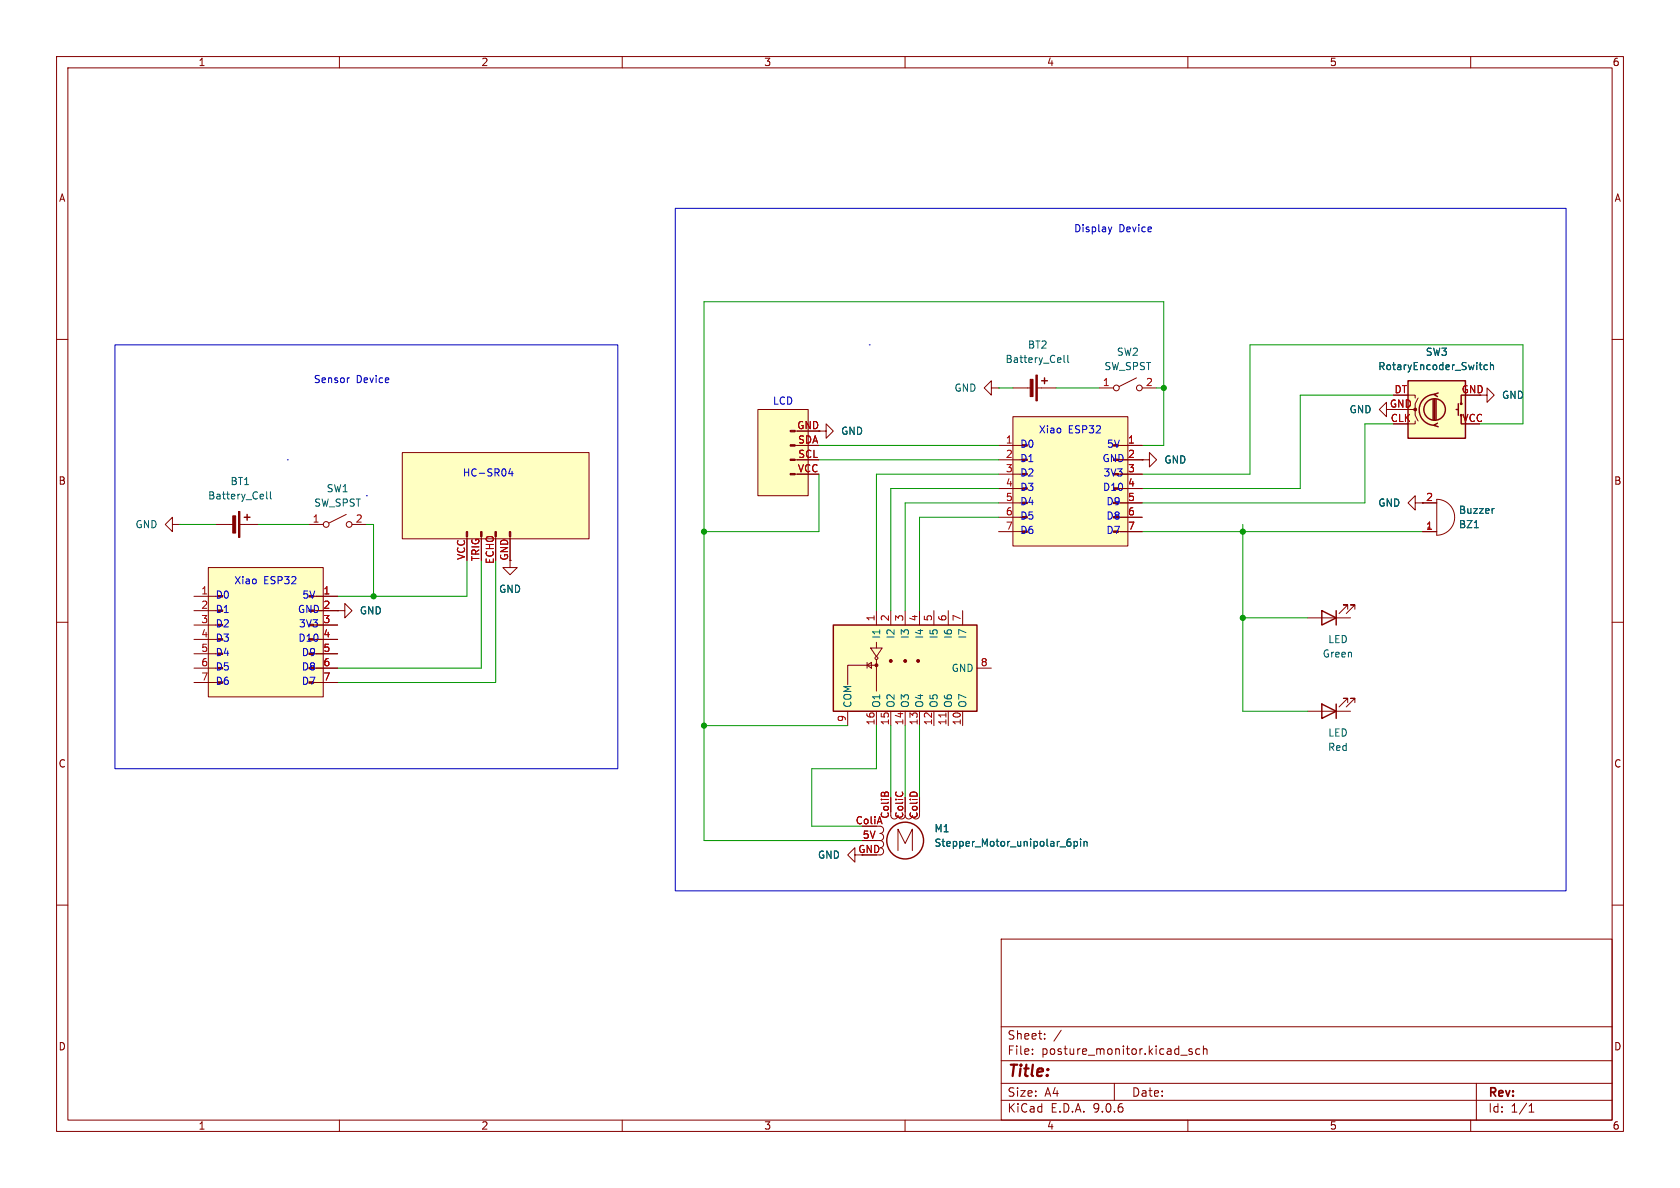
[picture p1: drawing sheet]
<svg xmlns="http://www.w3.org/2000/svg" width="297mm" height="210mm" viewBox="0 0 297 210" stroke-linecap="round" stroke-linejoin="round" font-family="sans-serif">
<g fill="none" stroke="#840000" stroke-width=".18">
<path d="M10 10h277v190h-277zM12 12h273v186h-273zM60 10v2M110 10v2M160 10v2M210 10v2M260 10v2M10 60h2M285 60h2M10 110h2M285 110h2M10 160h2"/>
<path d="M177 166h108v32h-108zM285 160h2M60 198v2M110 198v2M160 198v2M177 194.5h108M177 191.5h108M177 187.5h108M177 181.5h108M182.5 186.3v.1M182.5 185.5v.1M184.7 183.6v.1"/>
<path d="M184.7 182.8v.1M187.6 182.1l-1.3 2M197 191.5v3M208.7 186.5h1.2M210 198v2M210.7 185.5l-.3-.1-.2 .2v.2l.5 .2v.3h-.5M212.1 185.5l-.4-.1-.3 .3v.4l.1 .2h.6M212.7 185.5l.3-.1 .3 .1 .1 .9M212.7 184.9v1.5M260 198v2M261 191.5v6.5M270.3 196.6h.9"/>
<path d="M270.3 195.5l.4-.4v1.5"/>
</g>
<g fill="#ffffc2">
<path d="M71.1 80h33v15.3h-33z"/>
<path d="M134 72.4h8.9v15.2h-8.9z"/>
<path d="M179.1 73.7h20.3v22.8h-20.3z"/>
<path d="M36.8 100.3h20.3v22.9h-20.3z"/>
<path d="M147.3 110.5h25.4v15.2h-25.4z"/>
</g>
<path d="M147.3 110.5h25.4v15.2h-25.4z" fill="none" stroke="#840000" stroke-width=".25"/>
<g fill="none" stroke="#840000" stroke-width=".18">
<path d="M175.3 68.6v-1.3l-1.3 1.3 1.3 1.3v-1.3h1.2M176.5 68.6h.1M194.3 68.6h2.5M200.9 66.8l-3 1.5M201.9 68.6h2.6M153.3 117.6l.8-.5v1zM153.3 117.1v1M153.9 114.6h2.1l-1.1 1.5zM154.9 117.6h-5v3.4M154.9 108v2.5M154.9 113.5v1.1M154.9 116.6v5.6"/>
<path d="M157.5 108v2.5M160 108v2.5M162.6 108v2.5M165.1 108v2.5M167.6 108v2.5M170.2 108v2.5M172.7 118.1h2.6M149.9 125.7v2.6M154.9 125.7v2.6M157.5 125.7v2.6M160 125.7v2.6M162.6 125.7v2.6"/>
<path d="M165.1 125.7v2.6M167.6 125.7v2.6M170.2 125.7v2.6"/>
<circle cx="197.4" cy="68.6" r=".51"/>
<circle cx="201.4" cy="68.6" r=".51"/>
<circle cx="154.9" cy="116.3" r=".25"/>
</g>
<g fill="#840000" stroke="#840000" stroke-width=".18">
<circle cx="157.5" cy="116.8" r=".25"/>
<circle cx="160" cy="116.8" r=".25"/>
<circle cx="162.3" cy="116.8" r=".25"/>
<circle cx="154.9" cy="117.6" r=".25"/>
</g>
<path d="M167.2 126v.8" fill="none" stroke="#a90000" stroke-width=".18"/>
<path d="M248.9 67.3h10.2v10.2h-10.2z" fill="#ffffc2"/>
<g fill="none" stroke="#840000" stroke-width=".25">
<path d="M184.1 67.3h1.1M184.7 66.8v1M248.9 67.3h10.2v10.2h-10.2zM253.4 70.6v3.6M253.6 69.7a2.73 2.73 0 0 0-2.7 2.7 2.73 2.73 0 0 0 2.7 2.8M253.6 70.6v3.6M253.9 70.6v3.6M254.1 74.8l-.6 .4 .8 .2M254.3 69.5l-.8 .2 .6 .4M257.4 72.4h.4M257.8 71.4v2M259.1 69.9h-.8v1.5"/>
<path d="M43.2 91.4h1M43.7 90.9v1M233.7 108l2.5 1.2-2.5 1.3zM236.2 108v2.5M233.7 124.5l2.5 1.2-2.5 1.3zM236.2 124.5v2.5"/>
<circle cx="253.6" cy="72.4" r="1.9"/>
<circle cx="258.3" cy="71.4" r=".13"/>
<circle cx="160" cy="148.6" r="3.3"/>
</g>
<g fill="none" stroke="#840000" stroke-width=".18">
<path d="M134 72.4h8.9v15.2h-8.9zM141 76.2h5v-1.3l1.3 1.3-1.3 1.3v-1.3M141 78.7h3.8M176.5 78.7h3.8M179.1 73.7h20.3v22.8h-20.3zM179.1 68.6h3.3M183.4 68.6h3.3M198.1 78.7h3.8M245.1 72.4v-1.3l-1.3 1.3 1.3 1.3v-1.3h1.3M248.9 69.9h1.3v.5M248.9 72.4h1.3v1l.5 1M250.2 74.4v.5h-1.3"/>
<path d="M250.7 70.4l-.5 1v1h-.5M261.6 69.9h1.3v-1.3l1.3 1.3-1.3 1.2v-1.2M30.5 92.7v-1.3l-1.3 1.3 1.3 1.3v-1.3h1.2M31.7 92.7h.1M38.1 92.7h3.3M42.4 92.7h3.3M54.6 92.7h2.5M61.2 90.9l-3 1.6M62.2 92.7h2.6M71.1 80h33v15.3h-33zM82.5 95.3v3.8M85.1 95.3v3.8"/>
<path d="M87.6 95.3v3.8M90.2 95.3v5h1.2l-1.2 1.3-1.3-1.3h1.3M141 81.3h3.8M141 83.8h3.8M176.5 81.3h3.8M176.5 83.8h3.8M176.5 86.4h3.8M176.5 88.9h3.8M176.5 91.4h3.8M176.5 94h3.8M198.1 81.3h3.8M198.1 83.8h3.8"/>
<path d="M198.1 86.4h3.8M198.1 88.9h3.8M198.1 91.4h3.8M198.1 94h3.8M201.9 81.3h1.3v1.3l1.3-1.3-1.3-1.3v1.3M201.9 81.3h.1M250.2 88.9v-1.3l-1.3 1.3 1.3 1.3v-1.3h3.8M251.5 94h2.5M254 88.3a3.2 3.2 0 0 1 3.2 3.1 3.2 3.2 0 0 1-3.2 3.2zM34.3 105.4h3.8M34.3 108h3.8M34.3 110.5h3.8"/>
<path d="M34.3 113h3.8M34.3 115.6h3.8M34.3 118.1h3.8M36.8 100.3h20.3v22.9h-20.3zM55.9 105.4h3.8M55.9 108h3.8M55.9 110.5h3.8M55.9 113h3.8M55.9 115.6h3.8M55.9 118.1h3.8M59.7 108h1.3v1.2l1.2-1.2-1.2-1.3v1.3M59.7 108h.1"/>
<path d="M231.1 109.2h7.7M238.3 107.7v-.8h-.8h.8l-1.6 1.6M239.5 107.7v-.8h-.7h.7l-1.5 1.6M34.3 120.7h3.8M55.9 120.7h3.8M231.1 125.7h7.7M238.3 124.2v-.8h-.8h.8l-1.6 1.6M239.5 124.2v-.8h-.7h.7l-1.5 1.6M151.1 151.1v-1.2l-1.2 1.2 1.2 1.3v-1.3h1.3M154.9 148.6h.7M155.6 146.1a.64 .64 0 0 1 .6 .6 .64 .64 0 0 1-.6 .6M155.6 147.3a.64 .64 0 0 1 .6 .7 .64 .64 0 0 1-.6 .6"/>
<path d="M155.6 148.6a.64 .64 0 0 1 .6 .6 .64 .64 0 0 1-.6 .7 .63 .63 0 0 1 .6 .6 .63 .63 0 0 1-.6 .6M157.5 144.1a.64 .64 0 0 0 .6 .7 .64 .64 0 0 0 .6-.7M158.7 150.4v-3.8l1.3 2.5 1.3-2.5v3.8M160 144.1a.64 .64 0 0 0 .7 .7 .64 .64 0 0 0 .6-.7"/>
<circle cx="57.7" cy="92.7" r=".51"/>
<circle cx="61.7" cy="92.7" r=".51"/>
</g>
<g fill="#840000" stroke="#840000" stroke-width=".18">
<path d="M183.1 66.3h.3v4.6h-.3z"/>
<path d="M182.1 67.1h.5v3h-.5z"/>
<path d="M42.2 90.4h.2v4.6h-.2z"/>
<path d="M41.1 91.2h.6v3h-.6z"/>
<path d="M139.7 76.1h.9v.2h-.9z"/>
<path d="M139.7 78.6h.9v.3h-.9z"/>
<path d="M139.7 81.2h.9v.2h-.9z"/>
<path d="M139.7 83.7h.9v.2h-.9z"/>
<path d="M82.4 94h.3v.8h-.3z"/>
<path d="M85 94h.2v.8h-.2z"/>
<path d="M87.5 94h.3v.8h-.3z"/>
<path d="M90 94h.3v.8h-.3z"/>
<circle cx="250.2" cy="72.4" r=".25"/>
</g>
<g fill="none" stroke="#006464" stroke-width=".18">
<path d="M188.1 62.8v1.1l.2 .2M188.8 62.8v1.1l.2 .2M263 64.6l-.4-.1-.3 .2 .2 .6h.5M263.5 64.6l.2-.1 .3 .1v.7M263.5 64.1v1.2M47.1 86.9v1.1l.2 .2M47.8 86.9v1.1l.2 .2M260.6 93.3h.8M264.2 89.9l-.3 .1M188.9 148.8h.2l.2 .2v.5l-.4 .1M189.2 148.3l-.3 .1M189.9 148.8l.3-.1 .3 .3-.1 .5h-.5"/>
<path d="M189.9 148.7v1.3M191 148.3v.1M191 148.7v.9M191.6 148.9l.2-.2 .3 .1 .1 .8M191.6 148.7v.9"/>
</g>
<path d="M156.5 140.1h.4" fill="none" stroke="#a90000" stroke-width=".18"/>
<g fill="none" stroke="#009600" stroke-width=".18">
<path d="M144.8 78.7h31.7M176.5 68.6h2.6M186.7 68.6h7.6M201.9 78.7h3.8v-25.4h-81.2v95.3h27.9M204.5 68.6h1.2M246.4 69.9h-16.5v16.5h-28M246.4 74.9h-5.1v14h-39.4M261.6 74.9h7.6v-13.9h-48.2v22.8h-19.1M31.7 92.7h6.4M45.7 92.7h8.9M64.8 92.7h1.2v12.7M82.5 99.1v6.3h-22.8"/>
<path d="M85.1 99.1v19h-25.4M87.6 99.1v21.6h-27.9M144.8 81.3h31.7M144.8 83.8v10.2h-20.3M176.5 91.4h-13.9v16.6M176.5 83.8h-21.6v24.2M176.5 88.9h-16.5v19.1M176.5 86.4h-19v21.6M201.9 94h49.6M219.7 92.7v33h11.4M219.7 109.2h11.4M124.5 128.3h25.4"/>
<path d="M154.9 128.3v7.6h-11.4v10.2h8.9M157.5 128.3v12.7M160 128.3v12.7M162.6 128.3v12.7"/>
</g>
<path d="M119.4 36.8h157.5v120.7h-157.5zM195.9 40.1l.3 .9M196.2 41l-.1 .3M196.5 40.1l-.3 .9M20.3 61h88.9v74.9h-88.9zM61.8 66.8l-.3 .1M153.7 61h.1M50.8 81.3h.1M64.8 87.6h.1M90.2 82.8l-.3 .9h.8M90.5 83.3v.8" fill="none" stroke="#0000c2" stroke-width=".18"/>
<g fill="#009600" stroke="#009600" stroke-width=".18">
<circle cx="124.5" cy="128.3" r=".46"/>
<circle cx="124.5" cy="94" r=".46"/>
<circle cx="66" cy="105.4" r=".46"/>
<circle cx="205.7" cy="68.6" r=".46"/>
<circle cx="219.7" cy="109.2" r=".46"/>
<circle cx="219.7" cy="94" r=".46"/>
</g>
<text font-size="2.8" fill="#840000" x="178" y="190.9">Title:</text>
<g font-size="2.1" fill="#840000">
<text x="178" y="184">Sheet:</text>
<text x="178" y="186.7">File:</text>
<text x="184.1" y="186.7">posture_monitor.kicad_sch</text>
<text x="178" y="196.9">KiCad</text>
<text x="178" y="194.1">Size:</text>
<text x="184.7" y="194.1">A4</text>
<text x="185.7" y="196.9">E.D.A.</text>
<text x="193.3" y="196.9">9.0.6</text>
<text x="200" y="194.1">Date:</text>
<text x="263" y="194.3">Rev:</text>
<text x="263" y="196.9">Id:</text>
<text x="267.1" y="196.9">1/1</text>
</g>
<g font-size="1.8" fill="#840000">
<text x="35" y="11.9">1</text>
<text x="85" y="11.9">2</text>
<text x="135" y="11.9">3</text>
<text x="185" y="11.9">4</text>
<text x="235" y="11.9">5</text>
<text x="285" y="11.9">6</text>
<text x="10.3" y="35.9">A</text>
<text x="285.3" y="35.9">A</text>
<text x="140.8" y="75.9">GND</text>
<text x="245.6" y="72.1">GND</text>
<text x="10.3" y="85.9">B</text>
<text x="285.3" y="85.9">B</text>
<text x="10.3" y="135.9">C</text>
<text x="285.3" y="135.9">C</text>
<text x="10.3" y="185.9">D</text>
<text x="285.3" y="185.9">D</text>
<text x="35" y="199.9">1</text>
<text x="85" y="199.9">2</text>
<text x="135" y="199.9">3</text>
<text x="185" y="199.9">4</text>
<text x="235" y="199.9">5</text>
<text x="285" y="199.9">6</text>
</g>
<g font-size="1.8" fill="#0000c2">
<text x="189.8" y="41.3">Display</text>
<text x="197.8" y="41.3">Device</text>
<text x="55.4" y="67.9">Sensor</text>
<text x="63" y="67.9">Device</text>
<text x="136.5" y="71.7">LCD</text>
<text x="183.6" y="76.8">Xiao</text>
<text x="188.8" y="76.8">ESP32</text>
<text x="180.3" y="79.4">D0</text>
<text x="180.3" y="81.9">D1</text>
<text x="194.8" y="81.9">GND</text>
<text x="195.6" y="79.4">5V</text>
<text x="81.7" y="84.4">HC-SR04</text>
<text x="180.3" y="84.4">D2</text>
<text x="180.3" y="89.5">D4</text>
<text x="180.3" y="87">D3</text>
<text x="194.9" y="87">D10</text>
<text x="195" y="84.4">3V3</text>
<text x="195.5" y="89.5">D9</text>
<text x="180.3" y="94.6">D6</text>
<text x="180.3" y="92.1">D5</text>
<text x="195.5" y="94.6">D7</text>
<text x="195.5" y="92.1">D8</text>
<text x="38" y="106">D0</text>
<text x="41.3" y="103.5">Xiao</text>
<text x="46.6" y="103.5">ESP32</text>
<text x="53.4" y="106">5V</text>
<text x="38" y="113.6">D3</text>
<text x="38" y="108.6">D1</text>
<text x="38" y="111.1">D2</text>
<text x="52.6" y="108.6">GND</text>
<text x="52.7" y="113.6">D10</text>
<text x="52.8" y="111.1">3V3</text>
<text x="38" y="118.7">D5</text>
<text x="38" y="116.2">D4</text>
<text x="53.3" y="118.7">D8</text>
<text x="53.3" y="116.2">D9</text>
<text x="38" y="121.3">D6</text>
<text x="53.3" y="121.3">D7</text>
</g>
<g font-size="1.8" fill="#006464">
<text x="177.7" y="64.4">Battery_Cell</text>
<text x="181.6" y="61.8">BT2</text>
<text x="195.1" y="65.6">SW_SPST</text>
<text x="197.4" y="63.1">SW2</text>
<text x="243.6" y="65.6">RotaryEncoder_Switch</text>
<text x="252" y="63.1">SW3</text>
<text x="168.6" y="69.4">GND</text>
<text x="265.4" y="70.7">GND</text>
<text x="148.6" y="77.1">GND</text>
<text x="238.5" y="73.3">GND</text>
<text x="205.7" y="82.1">GND</text>
<text x="36.7" y="88.5">Battery_Cell</text>
<text x="40.7" y="86">BT1</text>
<text x="55.4" y="89.8">SW_SPST</text>
<text x="57.7" y="87.2">SW1</text>
<text x="243.6" y="89.8">GND</text>
<text x="23.9" y="93.6">GND</text>
<text x="257.8" y="93.6">BZ1</text>
<text x="257.8" y="91">Buzzer</text>
<text x="88.1" y="105">GND</text>
<text x="63.5" y="108.8">GND</text>
<text x="155.8" y="113" transform="rotate(-90 155.8 113)">I1</text>
<text x="158.3" y="113" transform="rotate(-90 158.3 113)">I2</text>
<text x="160.9" y="113" transform="rotate(-90 160.9 113)">I3</text>
<text x="163.4" y="113" transform="rotate(-90 163.4 113)">I4</text>
<text x="166" y="113" transform="rotate(-90 166 113)">I5</text>
<text x="168.5" y="113" transform="rotate(-90 168.5 113)">I6</text>
<text x="171" y="113" transform="rotate(-90 171 113)">I7</text>
<text x="234.7" y="113.9">LED</text>
<text x="168.1" y="119">GND</text>
<text x="233.7" y="116.4">Green</text>
<text x="150.7" y="125.2" transform="rotate(-90 150.7 125.2)">COM</text>
<text x="155.8" y="125.2" transform="rotate(-90 155.8 125.2)">O1</text>
<text x="158.3" y="125.2" transform="rotate(-90 158.3 125.2)">O2</text>
<text x="160.9" y="125.2" transform="rotate(-90 160.9 125.2)">O3</text>
<text x="163.4" y="125.2" transform="rotate(-90 163.4 125.2)">O4</text>
<text x="166" y="125.2" transform="rotate(-90 166 125.2)">O5</text>
<text x="168.5" y="125.2" transform="rotate(-90 168.5 125.2)">O6</text>
<text x="171" y="125.2" transform="rotate(-90 171 125.2)">O7</text>
<text x="234.7" y="130.4">LED</text>
<text x="234.7" y="132.9">Red</text>
<text x="165.1" y="147.3">M1</text>
<text x="165.1" y="149.9">Stepper_Motor_unipolar_6pin</text>
<text x="144.5" y="152">GND</text>
</g>
<g font-size="1.8" fill="#a90000">
<text x="194.9" y="68.3">1</text>
<text x="202.5" y="68.3">2</text>
<text x="246.4" y="69.6">DT</text>
<text x="258.3" y="69.6">GND</text>
<text x="245.8" y="74.7">CLK</text>
<text x="258.4" y="74.7">VCC</text>
<text x="141" y="83.6">VCC</text>
<text x="141" y="78.5">SDA</text>
<text x="141" y="81">SCL</text>
<text x="177.7" y="78.5">1</text>
<text x="177.7" y="81">2</text>
<text x="177.7" y="83.6">3</text>
<text x="199.3" y="78.5">1</text>
<text x="199.3" y="81">2</text>
<text x="199.3" y="83.6">3</text>
<text x="177.7" y="86.1">4</text>
<text x="177.7" y="88.6">5</text>
<text x="199.3" y="86.1">4</text>
<text x="199.3" y="88.6">5</text>
<text x="252" y="88.6">2</text>
<text x="55.2" y="92.5">1</text>
<text x="62.8" y="92.5">2</text>
<text x="177.7" y="91.2">6</text>
<text x="177.7" y="93.7">7</text>
<text x="199.3" y="91.2">6</text>
<text x="199.3" y="93.7">7</text>
<text x="252" y="93.7">1</text>
<text x="82.3" y="99.1" transform="rotate(-90 82.3 99.1)">VCC</text>
<text x="84.8" y="99.3" transform="rotate(-90 84.8 99.3)">TRIG</text>
<text x="87.4" y="99.8" transform="rotate(-90 87.4 99.8)">ECHO</text>
<text x="89.9" y="99.2" transform="rotate(-90 89.9 99.2)">GND</text>
<text x="35.5" y="105.2">1</text>
<text x="35.5" y="107.7">2</text>
<text x="57.1" y="105.2">1</text>
<text x="57.1" y="107.7">2</text>
<text x="35.5" y="110.2">3</text>
<text x="35.5" y="112.8">4</text>
<text x="57.1" y="110.2">3</text>
<text x="57.1" y="112.8">4</text>
<text x="154.7" y="109.9" transform="rotate(-90 154.7 109.9)">1</text>
<text x="157.2" y="109.9" transform="rotate(-90 157.2 109.9)">2</text>
<text x="159.8" y="109.9" transform="rotate(-90 159.8 109.9)">3</text>
<text x="162.3" y="109.9" transform="rotate(-90 162.3 109.9)">4</text>
<text x="164.8" y="109.9" transform="rotate(-90 164.8 109.9)">5</text>
<text x="167.4" y="109.9" transform="rotate(-90 167.4 109.9)">6</text>
<text x="169.9" y="109.9" transform="rotate(-90 169.9 109.9)">7</text>
<text x="35.5" y="115.3">5</text>
<text x="35.5" y="117.9">6</text>
<text x="57.1" y="115.3">5</text>
<text x="57.1" y="117.9">6</text>
<text x="173.3" y="117.9">8</text>
<text x="35.5" y="120.4">7</text>
<text x="57.1" y="120.4">7</text>
<text x="149.6" y="127.7" transform="rotate(-90 149.6 127.7)">9</text>
<text x="154.7" y="128.3" transform="rotate(-90 154.7 128.3)">16</text>
<text x="157.2" y="128.3" transform="rotate(-90 157.2 128.3)">15</text>
<text x="159.8" y="128.3" transform="rotate(-90 159.8 128.3)">14</text>
<text x="162.3" y="128.3" transform="rotate(-90 162.3 128.3)">13</text>
<text x="164.8" y="128.3" transform="rotate(-90 164.8 128.3)">12</text>
<text x="167.4" y="128.3" transform="rotate(-90 167.4 128.3)">11</text>
<text x="169.9" y="128.3" transform="rotate(-90 169.9 128.3)">10</text>
<text x="151.2" y="145.8">ColiA</text>
<text x="152.4" y="148.3">5V</text>
<text x="157.2" y="144.8" transform="rotate(-90 157.2 144.8)">ColiB</text>
<text x="159.8" y="144.8" transform="rotate(-90 159.8 144.8)">ColiC</text>
<text x="162.3" y="144.8" transform="rotate(-90 162.3 144.8)">ColiD</text>
<text x="151.6" y="150.9">GND</text>
</g>
</svg>
